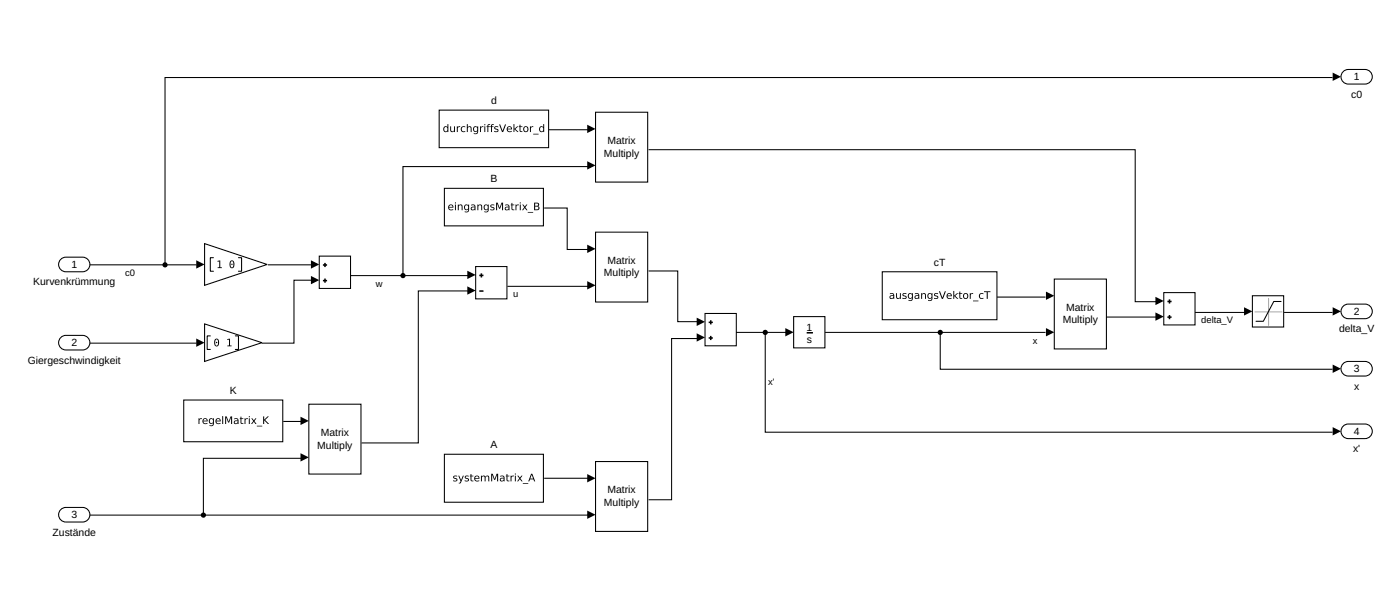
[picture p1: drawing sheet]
<svg xmlns="http://www.w3.org/2000/svg" width="241mm" height="105mm" viewBox="0 0 241 105" stroke-linecap="round" stroke-linejoin="round" font-family="sans-serif">
<path d="M82.6 47.5h.7M82.6 50.2h.7M83 47.1v.7" fill="none" stroke="#000" stroke-width=".26"/>
<path d="M82 45.9h5.4v5.6h-5.4z" fill="none" stroke="#000" stroke-width=".18"/>
<path d="M102.6 79.5h9v12.1h-9z" fill="#fff"/>
<path d="M102.6 79.5h9v12.1h-9z" fill="none" stroke="#000" stroke-width=".18"/>
<path d="M76.6 32.5h17.1v6.4h-17.1z" fill="#fff"/>
<path d="M77.4 35.4a.46 .46 0 0 1 .5-.1 .46 .46 0 0 1 .3 .5h-.8a.44 .44 0 0 0 .7 .2v.2a.56 .56 0 0 1-.7-.1 .56 .56 0 0 1 0-.7zM77.5 35.4l-.1 .3h.6l-.2-.3zM78.4 35.2h.2v1h-.2zM78.4 34.9h.2v.2h-.2zM78.9 35.2h.2v.2a.36 .36 0 0 1 .4-.2 .36 .36 0 0 1 .2 .4v.6h-.1v-.6a.25 .25 0 0 0-.3-.2 .25 .25 0 0 0-.2 .3v.5h-.2zM80.2 35.5a.32 .32 0 0 0 0 .5 .32 .32 0 0 0 .5-.1l-.1-.4-.2-.1zM80.1 35.4l.3-.2 .3 .2v-.2h.2v.9a.52 .52 0 0 1-.8 .5v-.2a.37 .37 0 0 0 .4 0 .37 .37 0 0 0 .2-.3 .44 .44 0 0 1-.6 0 .44 .44 0 0 1-.1-.6zM81.4 35.8h-.1a.24 .24 0 0 0 .2 .3 .24 .24 0 0 0 .3-.2v-.2zM81.2 35.3a.5 .5 0 0 1 .8 .4v.5h-.2v-.1a.35 .35 0 0 1-.4 .2 .35 .35 0 0 1-.3-.5 .35 .35 0 0 1 .5-.2h.2a.35 .35 0 0 0-.2-.3 .35 .35 0 0 0-.4 .1zM82.3 35.2h.1v.2a.36 .36 0 0 1 .5-.2 .36 .36 0 0 1 .2 .4v.6h-.2v-.6a.25 .25 0 0 0-.2-.2 .25 .25 0 0 0-.3 .3v.5h-.1zM83.6 35.5a.32 .32 0 0 0 0 .5 .32 .32 0 0 0 .5-.1l-.1-.4-.2-.1zM83.5 35.4l.3-.2 .3 .2v-.2h.1v.9a.52 .52 0 0 1-.7 .5v-.2a.37 .37 0 0 0 .4 0 .37 .37 0 0 0 .2-.3 .44 .44 0 0 1-.6 0 .44 .44 0 0 1-.1-.6zM84.6 35.3l.4-.1 .2 .1-.1 .1a.24 .24 0 0 0-.3-.1 .24 .24 0 0 0-.1 .3 .4 .4 0 0 1 .4 .1 .4 .4 0 0 1 0 .5h-.6v-.2l.1 .1a.25 .25 0 0 0 .3 0 .25 .25 0 0 0 .1-.2 .4 .4 0 0 1-.4-.2 .4 .4 0 0 1 0-.4zM85.5 34.9h.3l.3 .9 .3-.9h.3v1.3h-.2v-1.1l-.3 .9h-.2l-.3-.9v1.1h-.2zM87.2 35.8a.24 .24 0 0 0 .2 .3 .24 .24 0 0 0 .2-.2l.1-.2zM87.1 35.3a.5 .5 0 0 1 .7 .4v.5h-.1v-.1a.35 .35 0 0 1-.5 .2 .35 .35 0 0 1-.2-.5 .35 .35 0 0 1 .4-.2h.3a.35 .35 0 0 0-.3-.3 .35 .35 0 0 0-.3 .1zM88.2 35h.1v.2h.3v.2h-.3v.6l.3 .1v.1h-.3l-.1-.1v-.7h-.2zM88.8 35.2h.2v.2l.4-.2v.2a.29 .29 0 0 0-.3 0 .29 .29 0 0 0-.1 .3v.5h-.2zM89.6 35.2h.2v1h-.2zM89.6 34.9h.2v.2h-.2zM90 35.2h.2l.3 .4 .2-.4h.2l-.3 .5 .3 .5h-.2l-.3-.4-.2 .4h-.2l.4-.5zM91 36.5h.9v.2h-.9zM92.2 35.6v.5h.3a.24 .24 0 0 0 .3-.3 .24 .24 0 0 0-.3-.2zM92.2 35.1v.4h.3a.2 .2 0 0 0 .3-.2 .2 .2 0 0 0-.3-.2zM92.1 34.9h.4a.32 .32 0 0 1 .4 .2 .32 .32 0 0 1-.2 .4 .37 .37 0 0 1 .3 .5 .37 .37 0 0 1-.5 .2h-.4z" fill="#000"/>
<path d="M76.6 32.5h17.1v6.4h-17.1z" fill="none" stroke="#000" stroke-width=".18"/>
<path d="M76.6 78.3h17.1v8.2h-17.1z" fill="#fff"/>
<path d="M78.2 82h.4h.2l-.1 .1a.24 .24 0 0 0-.3 0 .24 .24 0 0 0-.1 .2 .4 .4 0 0 1 .4 .2 .4 .4 0 0 1 0 .4h-.6v-.2l.1 .1a.25 .25 0 0 0 .3 .1 .25 .25 0 0 0 .1-.3 .4 .4 0 0 1-.4-.2 .4 .4 0 0 1 0-.4zM79 82h.2l.3 .7 .3-.7h.1l-.6 1.3h-.2l.3-.4zM80.2 82h.4h.2l-.1 .1a.24 .24 0 0 0-.3 0 .24 .24 0 0 0-.1 .2 .4 .4 0 0 1 .4 .2 .4 .4 0 0 1 0 .4h-.6v-.2l.1 .1a.25 .25 0 0 0 .3 .1 .25 .25 0 0 0 .1-.3 .4 .4 0 0 1-.4-.2 .4 .4 0 0 1 0-.4zM81.1 81.7h.2v.3h.3v.1h-.3v.6l.3 .1v.2l-.3-.1-.2-.1v-.7h-.1zM81.9 82.1a.46 .46 0 0 1 .5-.1 .46 .46 0 0 1 .2 .5h-.7a.44 .44 0 0 0 .7 .2v.2a.56 .56 0 0 1-.7-.1 .56 .56 0 0 1 0-.7zM82 82.2l-.1 .2h.6l-.2-.3zM82.9 82h.2v.1a.34 .34 0 0 1 .3-.2 .34 .34 0 0 1 .3 .3 .35 .35 0 0 1 .4-.2 .35 .35 0 0 1 .2 .4v.6h-.1v-.6a.24 .24 0 0 0-.3-.3 .24 .24 0 0 0-.2 .3v.6h-.2v-.6a.24 .24 0 0 0-.2-.3 .24 .24 0 0 0-.2 .3v.6h-.2zM84.7 81.6h.2l.4 .9 .3-.9h.3v1.4h-.2v-1.2l-.4 .9h-.1l-.4-.9v1.2h-.1zM86.4 82.5l-.1 .1a.24 .24 0 0 0 .2 .3 .24 .24 0 0 0 .3-.3v-.1zM86.2 82a.5 .5 0 0 1 .8 .4v.6h-.2v-.2a.35 .35 0 0 1-.4 .2 .35 .35 0 0 1-.2-.4 .35 .35 0 0 1 .4-.3h.2a.35 .35 0 0 0-.2-.2 .35 .35 0 0 0-.4 .1zM87.3 81.7h.2v.3h.3v.1h-.3v.6l.3 .1v.2l-.3-.1-.2-.1v-.7h-.1zM88 82h.2v.1l.4-.1v.1a.29 .29 0 0 0-.3 0 .29 .29 0 0 0-.1 .3v.6h-.2zM88.7 82h.2v1h-.2zM88.7 81.6h.2v.2h-.2zM89.2 82h.1l.3 .3 .3-.3h.2l-.4 .4 .4 .6h-.2l-.3-.4-.3 .4h-.2l.4-.6zM90.1 83.2h.9v.2h-.9zM91.6 81.8l-.2 .7h.5zM91.5 81.6h.2l.5 1.4h-.1l-.2-.4h-.6l-.1 .4h-.2z" fill="#000"/>
<path d="M76.6 78.3h17.1v8.2h-17.1z" fill="none" stroke="#000" stroke-width=".18"/>
<path d="M152.1 46.8h19.7v8.3h-19.7z" fill="#fff"/>
<path d="M153.5 51.1a.24 .24 0 0 0 .2 .3 .24 .24 0 0 0 .3-.2v-.2zM153.4 50.6a.5 .5 0 0 1 .7 .3v.6h-.1v-.1a.35 .35 0 0 1-.5 .1 .35 .35 0 0 1-.2-.4 .35 .35 0 0 1 .4-.2h.3a.35 .35 0 0 0-.3-.3 .35 .35 0 0 0-.3 .1zM154.4 50.5h.2v.6a.25 .25 0 0 0 .3 .3 .25 .25 0 0 0 .2-.3v-.6h.2v1h-.2v-.1a.36 .36 0 0 1-.4 .1 .36 .36 0 0 1-.3-.4zM155.6 50.6l.5-.1 .1 .1v.1a.24 .24 0 0 0-.3-.1 .24 .24 0 0 0-.2 .3 .4 .4 0 0 1 .4 .1 .4 .4 0 0 1 .1 .5h-.7v-.2h.1a.25 .25 0 0 0 .3 .1 .25 .25 0 0 0 .2-.3 .4 .4 0 0 1-.4-.1 .4 .4 0 0 1-.1-.4zM156.7 50.7a.32 .32 0 0 0 0 .5 .32 .32 0 0 0 .5 0l-.1-.5-.2-.1zM156.6 50.6l.3-.1 .3 .2v-.2h.1v.9a.52 .52 0 0 1-.7 .4v-.1a.37 .37 0 0 0 .4 0 .37 .37 0 0 0 .2-.4 .44 .44 0 0 1-.6 .1 .44 .44 0 0 1-.1-.6zM157.9 51.1h-.1a.24 .24 0 0 0 .2 .3 .24 .24 0 0 0 .3-.2v-.2zM157.7 50.6a.5 .5 0 0 1 .7 .3v.6h-.1v-.1a.35 .35 0 0 1-.5 .1 .35 .35 0 0 1-.2-.4 .35 .35 0 0 1 .5-.2h.2a.35 .35 0 0 0-.3-.3 .35 .35 0 0 0-.3 .1zM158.8 50.5h.1v.2a.36 .36 0 0 1 .5-.2 .36 .36 0 0 1 .2 .4v.6h-.2v-.6a.25 .25 0 0 0-.2-.3 .25 .25 0 0 0-.3 .3v.6h-.1zM160.1 50.7a.32 .32 0 0 0-.1 .5 .32 .32 0 0 0 .5 0v-.5l-.2-.1zM159.9 50.6l.3-.1 .4 .2v-.2h.1v.9a.52 .52 0 0 1-.7 .4v-.1a.37 .37 0 0 0 .4 0 .37 .37 0 0 0 .2-.4 .44 .44 0 0 1-.7 .1 .44 .44 0 0 1 0-.6zM161.1 50.6l.4-.1 .2 .1-.1 .1a.24 .24 0 0 0-.3-.1 .24 .24 0 0 0-.1 .3 .4 .4 0 0 1 .4 .1 .4 .4 0 0 1 0 .5h-.6v-.2h.1a.25 .25 0 0 0 .3 .1 .25 .25 0 0 0 .1-.3 .4 .4 0 0 1-.4-.1 .4 .4 0 0 1 0-.4zM161.8 50.2h.2l.4 1.1 .4-1.1h.2l-.5 1.3h-.2zM163.3 50.6a.46 .46 0 0 1 .5-.1 .46 .46 0 0 1 .3 .6h-.8a.44 .44 0 0 0 .7 .2v.2a.56 .56 0 0 1-.7-.1 .56 .56 0 0 1 0-.8zM163.4 50.7l-.1 .2h.6l-.2-.2zM164.3 50.1h.2v.8l.5-.4h.2l-.6 .5 .6 .5h-.2l-.5-.5v.5h-.2zM165.4 50.2h.1v.3h.3v.1h-.3v.7l.3 .1v.1h-.3l-.1-.2v-.7h-.2zM166.2 50.7a.33 .33 0 0 0 0 .6 .33 .33 0 0 0 .5-.1l-.1-.5-.2-.1zM165.9 51a.5 .5 0 0 1 1 0 .5 .5 0 0 1-1 0zM167.1 50.5h.2v.2l.4-.2v.2a.29 .29 0 0 0-.3 0 .29 .29 0 0 0-.1 .3v.5h-.2zM167.7 51.8h.9v.1h-.9zM168.9 50.6l.4-.1 .2 .1v.1a.38 .38 0 0 0-.5 .1 .38 .38 0 0 0 0 .5 .38 .38 0 0 0 .5 0 .42 .42 0 0 1-.5 .2 .42 .42 0 0 1-.3-.5zM169.6 50.2h1.1v.1h-.5v1.2h-.1v-1.2h-.5z" fill="#000"/>
<path d="M152.1 46.8h19.7v8.3h-19.7z" fill="none" stroke="#000" stroke-width=".18"/>
<path d="M31.7 68.9h17v7.2h-17z" fill="#fff"/>
<path d="M34.2 72.1h.2v.1l.4-.1v.1a.29 .29 0 0 0-.3 .1 .29 .29 0 0 0-.1 .3v.5h-.2zM35 72.2a.46 .46 0 0 1 .6-.1 .46 .46 0 0 1 .2 .5h-.7a.44 .44 0 0 0 .7 .3v.1a.56 .56 0 0 1-.8-.1 .56 .56 0 0 1 0-.7zM35.2 72.3l-.1 .2h.5l-.1-.3zM36.2 72.3a.32 .32 0 0 0 0 .5 .32 .32 0 0 0 .5-.1l-.1-.4-.2-.1zM36.1 72.2l.3-.1 .3 .1v-.1h.2v.8a.52 .52 0 0 1-.8 .5v-.2a.37 .37 0 0 0 .4 .1 .37 .37 0 0 0 .2-.4 .44 .44 0 0 1-.6 .1 .44 .44 0 0 1-.1-.6zM37.3 72.2a.46 .46 0 0 1 .5-.1 .46 .46 0 0 1 .2 .5h-.7a.44 .44 0 0 0 .7 .3v.1a.56 .56 0 0 1-.7-.1 .56 .56 0 0 1 0-.7zM37.4 72.3l-.1 .2h.6l-.2-.3zM38.3 71.7h.2v1.4h-.2zM38.8 71.8h.3l.3 .9 .3-.9h.3v1.3h-.2v-1.2l-.3 .9h-.2l-.3-.9v1.2h-.2zM40.5 72.6v.1a.24 .24 0 0 0 .2 .3 .24 .24 0 0 0 .2-.2l.1-.2zM40.4 72.1a.5 .5 0 0 1 .7 .4v.6h-.1v-.2a.35 .35 0 0 1-.5 .2 .35 .35 0 0 1-.2-.4 .35 .35 0 0 1 .4-.3h.3a.35 .35 0 0 0-.3-.2 .35 .35 0 0 0-.3 .1zM41.4 71.8h.2v.3h.3v.1h-.3v.6l.3 .1v.2h-.3l-.1-.2-.1-.7h-.1zM42.1 72.1h.2v.1l.4-.1v.1a.29 .29 0 0 0-.3 .1 .29 .29 0 0 0-.1 .3v.5h-.2zM42.9 72.1h.2v1h-.2zM42.9 71.7h.2v.2h-.2zM43.3 72.1h.2l.3 .3 .2-.3h.2l-.4 .5 .4 .5h-.2l-.3-.4-.2 .4h-.2l.4-.5zM44.3 73.4h.9v.1h-.9zM45.4 71.8h.1v.5l.6-.5h.2l-.6 .6 .7 .7h-.2l-.7-.7v.7h-.1z" fill="#000"/>
<path d="M31.7 68.9h17v7.2h-17z" fill="none" stroke="#000" stroke-width=".18"/>
<path d="M136.8 54.6h5.4v5.4h-5.4z" fill="#fff"/>
<path d="M139 57.3h1.1" fill="none" stroke="#000" stroke-width=".26"/>
<path d="M136.8 54.6h5.4v5.4h-5.4z" fill="none" stroke="#000" stroke-width=".18"/>
<path d="M10.3 44.8l.7-.4 .4-.1h2.8a1.26 1.26 0 0 1 1.3 1.3 1.26 1.26 0 0 1-1.3 1.2h-2.8a1.26 1.26 0 0 1-1.2-.7 1.26 1.26 0 0 1 .1-1.3z" fill="#fff"/>
<path d="M10.3 44.8l.7-.4 .4-.1h2.8a1.26 1.26 0 0 1 1.3 1.3 1.26 1.26 0 0 1-1.3 1.2h-2.8a1.26 1.26 0 0 1-1.2-.7 1.26 1.26 0 0 1 .1-1.3z" fill="none" stroke="#000" stroke-width=".18"/>
<path d="M231.4 12.5l.6-.5h.4h2.9a1.26 1.26 0 0 1 1.2 1.2 1.26 1.26 0 0 1-1.2 1.3h-2.9a1.26 1.26 0 0 1-1.1-.7 1.26 1.26 0 0 1 .1-1.3z" fill="#fff"/>
<path d="M231.4 12.5l.6-.5h.4h2.9a1.26 1.26 0 0 1 1.2 1.2 1.26 1.26 0 0 1-1.2 1.3h-2.9a1.26 1.26 0 0 1-1.1-.7 1.26 1.26 0 0 1 .1-1.3z" fill="none" stroke="#000" stroke-width=".18"/>
<path d="M231.4 52.9l.6-.4 .4-.1h2.9a1.26 1.26 0 0 1 1.2 1.3 1.26 1.26 0 0 1-1.2 1.2h-2.9a1.26 1.26 0 0 1-1.1-.7 1.26 1.26 0 0 1 .1-1.3z" fill="#fff"/>
<path d="M231.4 52.9l.6-.4 .4-.1h2.9a1.26 1.26 0 0 1 1.2 1.3 1.26 1.26 0 0 1-1.2 1.2h-2.9a1.26 1.26 0 0 1-1.1-.7 1.26 1.26 0 0 1 .1-1.3z" fill="none" stroke="#000" stroke-width=".18"/>
<path d="M231.4 62.8l.6-.4 .4-.1h2.9a1.26 1.26 0 0 1 1.2 1.2 1.26 1.26 0 0 1-1.2 1.3h-2.9a1.26 1.26 0 0 1-1.1-.7 1.26 1.26 0 0 1 .1-1.3z" fill="#fff"/>
<path d="M231.4 62.8l.6-.4 .4-.1h2.9a1.26 1.26 0 0 1 1.2 1.2 1.26 1.26 0 0 1-1.2 1.3h-2.9a1.26 1.26 0 0 1-1.1-.7 1.26 1.26 0 0 1 .1-1.3z" fill="none" stroke="#000" stroke-width=".18"/>
<path d="M231.4 73.6l.6-.5h.4h2.9a1.26 1.26 0 0 1 1.2 1.2 1.26 1.26 0 0 1-1.2 1.3h-2.9a1.26 1.26 0 0 1-1.1-.7 1.26 1.26 0 0 1 .1-1.3z" fill="#fff"/>
<path d="M231.4 73.6l.6-.5h.4h2.9a1.26 1.26 0 0 1 1.2 1.2 1.26 1.26 0 0 1-1.2 1.3h-2.9a1.26 1.26 0 0 1-1.1-.7 1.26 1.26 0 0 1 .1-1.3z" fill="none" stroke="#000" stroke-width=".18"/>
<path d="M35.3 42l10.7 3.6-10.7 3.6z" fill="#fff"/>
<path d="M37.5 45l.5-.1v1.2h.2v.1h-.7v-.1h.3v-1h-.3zM39.9 45.5a.12 .12 0 0 1 .2 0 .12 .12 0 0 1-.2 0zM39.9 45l-.2 .8 .3 .3a.72 .72 0 0 0 0-1.1zM39.7 45a.45 .45 0 0 1 .6 0 .45 .45 0 0 1 .1 .5 .47 .47 0 0 1-.4 .7 .47 .47 0 0 1-.4-.7z" fill="#000"/>
<path d="M35.3 42l10.7 3.6-10.7 3.6zM36.8 44.4h-.6v2.3h.6M41.1 44.4h.5v2.3h-.5" fill="none" stroke="#000" stroke-width=".18"/>
<path d="M55 44.1h5.4v5.6h-5.4z" fill="#fff"/>
<path d="M55.7 45.7h.7M55.7 48.4h.7M56 45.3v.7M56 48v.7" fill="none" stroke="#000" stroke-width=".26"/>
<path d="M55 44.1h5.4v5.6h-5.4z" fill="none" stroke="#000" stroke-width=".18"/>
<path d="M35.3 55.8l9.8 3.3-9.8 3.2z" fill="#fff"/>
<path d="M37.2 59a.15 .15 0 0 1 .3 0 .15 .15 0 0 1-.3 0zM37.2 58.5l-.1 .8 .2 .3a.72 .72 0 0 0 0-1.1zM37 58.5a.45 .45 0 0 1 .6-.1 .45 .45 0 0 1 .2 .6 .47 .47 0 0 1-.5 .7 .47 .47 0 0 1-.4-.7zM39.2 58.4h.4v1.1h.3v.2h-.7v-.2h.3v-1l-.3 .1z" fill="#000"/>
<path d="M35.3 55.8l9.8 3.3-9.8 3.2zM36.2 57.9h-.5v2.3h.5M40.6 57.9h.5v2.3h-.5" fill="none" stroke="#000" stroke-width=".18"/>
<path d="M75.7 19h18.9v6.4h-18.9z" fill="#fff"/>
<path d="M76.5 21.9l.3-.2 .3 .2v-.5h.2v1.4h-.2v-.2a.44 .44 0 0 1-.6 .1 .44 .44 0 0 1-.1-.6zM76.6 22a.34 .34 0 0 0 0 .5 .34 .34 0 0 0 .4 0 .34 .34 0 0 0 .1-.4 .34 .34 0 0 0-.5-.1zM77.6 21.8h.2v.6a.25 .25 0 0 0 .2 .2 .25 .25 0 0 0 .3-.3v-.5h.1v1h-.1v-.2a.36 .36 0 0 1-.5 .2 .36 .36 0 0 1-.2-.4zM78.7 21.8h.2v.1l.4-.1v.1a.29 .29 0 0 0-.3 .1 .29 .29 0 0 0-.1 .2v.6h-.2zM79.5 21.9l.5-.1h.2v.2a.38 .38 0 0 0-.5 0 .38 .38 0 0 0 0 .5 .38 .38 0 0 0 .5 .1 .42 .42 0 0 1-.5 .2 .42 .42 0 0 1-.3-.5zM80.5 21.4h.1v.5a.36 .36 0 0 1 .5-.1 .36 .36 0 0 1 .2 .4v.6h-.2v-.6a.25 .25 0 0 0-.2-.3 .25 .25 0 0 0-.3 .3v.6h-.1zM81.8 22a.32 .32 0 0 0-.1 .5 .32 .32 0 0 0 .5-.1v-.4l-.2-.1zM81.6 21.9l.3-.2 .4 .2v-.1h.1v.8a.52 .52 0 0 1-.7 .5v-.2a.37 .37 0 0 0 .4 0 .37 .37 0 0 0 .2-.3 .44 .44 0 0 1-.7 .1 .44 .44 0 0 1 0-.7zM82.7 21.8h.2v.1l.4-.1v.1a.29 .29 0 0 0-.3 .1 .29 .29 0 0 0-.1 .2v.6h-.2zM83.5 21.8h.1v1h-.1zM83.5 21.4h.1v.2h-.1zM84.1 21.5l.4-.1v.1l-.3 .1v.2h.2v.1h-.2v.9h-.2v-.9h-.1zM84.7 21.5l.4-.1v.1l-.3 .1v.2h.3v.1h-.3v.9h-.2v-.9h-.1zM85.3 21.8h.4h.2l-.1 .1a.24 .24 0 0 0-.3 0 .24 .24 0 0 0-.1 .2 .4 .4 0 0 1 .4 .2 .4 .4 0 0 1 0 .4h-.6v-.1h.1a.25 .25 0 0 0 .3 .1 .25 .25 0 0 0 .1-.3 .4 .4 0 0 1-.4-.2 .4 .4 0 0 1 0-.4zM86 21.4h.2l.4 1.1 .4-1.1h.2l-.5 1.4h-.2zM87.5 21.9a.46 .46 0 0 1 .5-.1 .46 .46 0 0 1 .2 .5h-.7a.44 .44 0 0 0 .7 .3v.1a.56 .56 0 0 1-.7-.1 .56 .56 0 0 1 0-.7zM87.6 22l-.1 .2h.6l-.2-.3zM88.5 21.4h.2v.8l.4-.4h.3l-.6 .4 .6 .6h-.2l-.5-.5v.5h-.2zM89.5 21.5h.2v.3h.3v.1h-.3v.6l.3 .1v.2l-.3-.1-.1-.1-.1-.7h-.1zM90.4 22a.33 .33 0 0 0 0 .5 .33 .33 0 0 0 .5-.1l-.1-.4-.2-.1zM90.1 22.2a.5 .5 0 0 1 1 0 .5 .5 0 0 1-1 0zM91.3 21.8h.2v.1l.4-.1v.1a.29 .29 0 0 0-.3 .1 .29 .29 0 0 0-.1 .2v.6h-.2zM91.9 23.1h.9v.1h-.9zM93 21.9l.3-.2 .3 .2v-.5h.2v1.4h-.2v-.2a.44 .44 0 0 1-.6 .1 .44 .44 0 0 1-.1-.6zM93.2 22a.34 .34 0 0 0-.1 .5 .34 .34 0 0 0 .5 0 .34 .34 0 0 0 0-.4 .34 .34 0 0 0-.4-.1z" fill="#000"/>
<path d="M75.7 19h18.9v6.4h-18.9z" fill="none" stroke="#000" stroke-width=".18"/>
<path d="M10.3 58.3l.7-.4 .4-.1h2.8a1.26 1.26 0 0 1 1.3 1.3 1.26 1.26 0 0 1-1.3 1.2h-2.8a1.26 1.26 0 0 1-1.2-.7 1.26 1.26 0 0 1 .1-1.3z" fill="#fff"/>
<path d="M10.3 58.3l.7-.4 .4-.1h2.8a1.26 1.26 0 0 1 1.3 1.3 1.26 1.26 0 0 1-1.3 1.2h-2.8a1.26 1.26 0 0 1-1.2-.7 1.26 1.26 0 0 1 .1-1.3z" fill="none" stroke="#000" stroke-width=".18"/>
<path d="M10.6 87.7l.8-.3h2.8a1.26 1.26 0 0 1 1.3 1.3 1.26 1.26 0 0 1-1.3 1.3h-2.8a1.26 1.26 0 0 1-1.2-.9 1.26 1.26 0 0 1 .4-1.4z" fill="#fff"/>
<path d="M10.3 88l.7-.5 .4-.1h2.8a1.26 1.26 0 0 1 1.3 1.3 1.26 1.26 0 0 1-1.3 1.3h-2.8a1.26 1.26 0 0 1-1.2-.7 1.26 1.26 0 0 1 .1-1.3z" fill="none" stroke="#000" stroke-width=".18"/>
<path d="M215.9 51h5.3v5.4h-5.3z" fill="#fff"/>
<path d="M216.3 53.8h4.7M218.6 51.4v4.7" fill="none" stroke="#ababab" stroke-width=".18"/>
<path d="M215.9 51h5.3v5.4h-5.3zM220.8 52h-1.3l-1.8 3.4h-1.2" fill="none" stroke="#000" stroke-width=".18"/>
<path d="M53.2 69.7h9v12h-9z" fill="#fff"/>
<path d="M53.2 69.7h9v12h-9z" fill="none" stroke="#000" stroke-width=".18"/>
<path d="M102.6 40h9v12h-9z" fill="#fff"/>
<path d="M102.6 40h9v12h-9z" fill="none" stroke="#000" stroke-width=".18"/>
<path d="M102.6 19.3h9v12.1h-9z" fill="#fff"/>
<path d="M102.6 19.3h9v12.1h-9z" fill="none" stroke="#000" stroke-width=".18"/>
<path d="M181.7 48.1h9v12h-9z" fill="#fff"/>
<path d="M181.7 48.1h9v12h-9z" fill="none" stroke="#000" stroke-width=".18"/>
<path d="M121.5 54h5.4v5.6h-5.4z" fill="#fff"/>
<path d="M122.1 55.5h.8M122.1 58.2h.8M122.5 55.2v.7M122.5 57.9v.7" fill="none" stroke="#000" stroke-width=".26"/>
<path d="M121.5 54h5.4v5.6h-5.4z" fill="none" stroke="#000" stroke-width=".18"/>
<path d="M200.6 50.4h5.4v5.6h-5.4z" fill="#fff"/>
<path d="M201.2 52h.7M201.2 54.6h.7M201.6 51.6v.7M201.6 54.3v.7" fill="none" stroke="#000" stroke-width=".26"/>
<g fill="none" stroke="#000" stroke-width=".18">
<path d="M229.7 13.4h-201.3v32.2M93.8 35.9h4v7.1h3.6M94.6 22.4h6.8M101.4 28.7h-31.9v18.8M111.8 25.8h83.9v26.2h3.5M15.5 45.6h18.4M15.5 59.1h18.4M46.2 45.6h7.5M53.7 48.3h-3v10.8h-5.6M60.5 47.5h20.2M80.7 50.1h-8.6v26.2h-9.8M87.4 49.3h14"/>
<path d="M111.8 46.7h5v8.7h3.3M120.1 58.3h-4.3v27.8h-4M126.9 57.3h8.6M131.9 57.3v17.2h97.8M142.2 57.3h38M162.1 57.3v6.3h67.6M171.8 51.2h8.4M190.6 54.6h8.6M200.6 50.4h5.4v5.6h-5.4zM206 53.8h8.6M221.3 53.8h8.4M48.8 72.6h3.1"/>
<path d="M51.9 79h-16.8v9.8M15.5 88.8h85.9M93.8 82.4h7.6"/>
</g>
<g fill="#000">
<path d="M229.7 12.5l1.4 .7-1.4 .7zM101.2 27.8l1.4 .7-1.4 .7zM101.2 21.5l1.4 .7-1.4 .7zM33.8 44.9l1.5 .7-1.5 .7zM33.8 58.3l1.5 .8-1.5 .7zM53.6 44.9l1.4 .7-1.4 .7zM53.6 47.6l1.4 .7-1.4 .7zM80.5 46.7l1.5 .7-1.5 .7zM80.5 49.3l1.5 .8-1.5 .7zM101.2 48.5l1.4 .7-1.4 .7zM101.2 42.2l1.4 .7-1.4 .7zM120.1 57.4l1.4 .8-1.4 .7z"/>
<path d="M120.1 54.7l1.4 .8-1.4 .7zM135.4 56.5l1.4 .8-1.4 .7zM180.3 56.5l1.4 .8-1.4 .7zM180.3 50.2l1.4 .8-1.4 .7zM199.1 51.1l1.5 .8-1.5 .7zM199.1 53.8l1.5 .8-1.5 .7zM214.4 52.9l1.5 .8-1.5 .7zM229.7 52.9l1.4 .8-1.4 .7zM51.8 78.1l1.4 .7-1.4 .7zM51.8 71.8l1.4 .7-1.4 .7zM229.7 73.6l1.4 .7-1.4 .7zM229.7 62.8l1.4 .7-1.4 .8z"/>
<path d="M101.2 81.7l1.4 .7-1.4 .7zM101.2 88l1.4 .7-1.4 .7z"/>
</g>
<g fill="#000">
<circle cx="28.4" cy="45.6" r=".45"/>
<circle cx="69.5" cy="47.5" r=".45"/>
<circle cx="131.9" cy="57.3" r=".45"/>
<circle cx="162.1" cy="57.3" r=".45"/>
<circle cx="35.1" cy="88.8" r=".45"/>
</g>
<g font-size="1.8">
<text x="84.6" y="17.9">d</text>
<text x="232.9" y="16.8">c0</text>
<text x="233.3" y="13.9">1</text>
<text x="104.1" y="27">Multiply</text>
<text x="104.7" y="24.8">Matrix</text>
<text x="84.5" y="31.4">B</text>
<text x="12.3" y="46.2">1</text>
<text x="104.1" y="47.6">Multiply</text>
<text x="104.7" y="45.5">Matrix</text>
<text x="161" y="45.8">cT</text>
<text x="5.7" y="49.2">Kurvenkrümmung</text>
<text x="183.8" y="53.6">Matrix</text>
<text x="12.3" y="59.7">2</text>
<text x="139" y="57.1">1</text>
<text x="139" y="59.1">s</text>
<text x="183.2" y="55.7">Multiply</text>
<text x="230.8" y="57.3">delta_V</text>
<text x="233.3" y="54.3">2</text>
<text x="4.8" y="62.6">Giergeschwindigkeit</text>
<text x="233.3" y="64.2">3</text>
<text x="39.6" y="67.9">K</text>
<text x="233.4" y="67.1">x</text>
<text x="54.7" y="77.3">Multiply</text>
<text x="55.3" y="75.1">Matrix</text>
<text x="84.5" y="77.2">A</text>
<text x="233.2" y="77.9">x'</text>
<text x="233.3" y="75">4</text>
<text x="12.3" y="89.3">3</text>
<text x="104.1" y="87.2">Multiply</text>
<text x="104.7" y="85">Matrix</text>
<text x="9.1" y="92.3">Zustände</text>
</g>
<g font-size="1.6">
<text x="21.6" y="47.6">c0</text>
<text x="64.8" y="49.4">w</text>
<text x="88.5" y="51.2">u</text>
<text x="178" y="59.3">x</text>
<text x="207.1" y="55.7">delta_V</text>
<text x="132.4" y="66.4">x'</text>
</g>
</svg>
